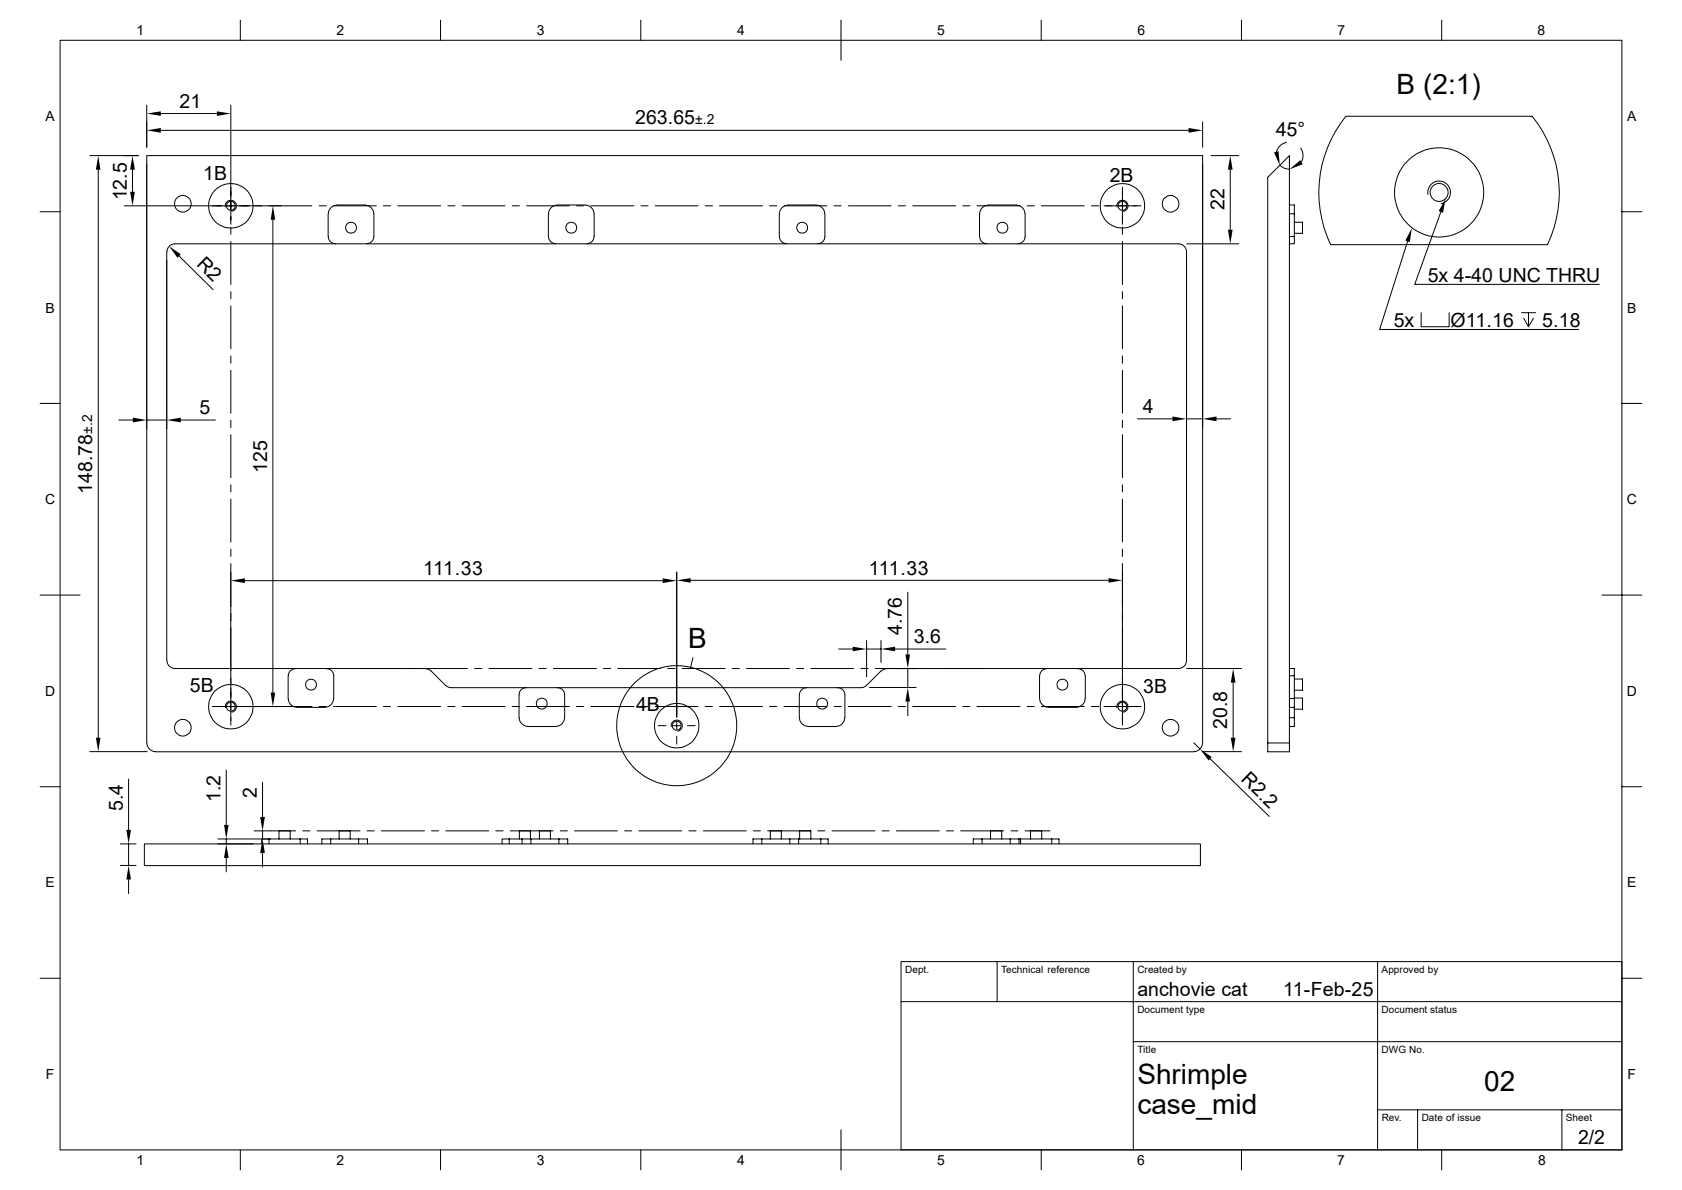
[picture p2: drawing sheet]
<svg xmlns="http://www.w3.org/2000/svg" width="420mm" height="297mm" viewBox="0 0 420 297" stroke-linecap="round" stroke-linejoin="round" font-family="sans-serif">
<g fill="none" stroke="#000" stroke-width=".25">
<path d="M15 10.1h390v276.9h-390zM60 5v5.1M110 5v5.1M160 5v5.1M210 5v10M260 5v5.1M310 5v5.1M360 5v5.1M22.4 38.8h12.2M36.6 26.3v10.5M40.2 32.5h256.6M40.2 28.3h14"/>
<path d="M57.6 26.3v29.7M300.3 30.4v6.4M302.4 38.8h6.9M321.2 35.5a3.4 3.4 0 0 0-2.5 2.4M324.8 37a3.3 3.3 0 0 1 .1 3.4M336.1 29h46.5a30.2 30.2 0 0 1 3.8 32.1h-54.1a30.3 30.3 0 0 1 3.8-32.1zM10 52.9h5M24.5 42.4v141.7M31 51.4h46.9M33.1 42.4v5.5M36.6 41v66M56.3 51.6a1.39 1.39 0 0 1 1.1-1.6 1.39 1.39 0 0 1 1.6 1.1 1.39 1.39 0 0 1-1.1 1.6"/>
<path d="M57.6 56.7v1.8M68.1 54.8v118.1M79.7 51.4h1.8M83.2 51.4h10.8M93.3 53.4a2.24 2.24 0 0 0-2.1-2.2h-7.1a2.24 2.24 0 0 0-2.2 2.2l.1 5.6a1.74 1.74 0 0 0 1.8 1.8M93.3 59a1.74 1.74 0 0 1-1.8 1.8M93.4 53.4v5.6M95.7 51.4h1.8M99.3 51.4h10.7M111.8 51.4h1.8M115.4 51.4h10.7M127.9 51.4h1.8"/>
<path d="M131.5 51.4h10.7M144 51.4h1.7M147.6 51.4h10.7M148.3 53.4a2.24 2.24 0 0 0-2.1-2.2h-7.1a2.24 2.24 0 0 0-2.2 2.2l.1 5.6a1.74 1.74 0 0 0 1.7 1.8M148.3 59a1.74 1.74 0 0 1-1.8 1.8M148.4 53.4v5.6M160 51.4h1.8M163.6 51.4h10.7M176.1 51.4h1.8M179.7 51.4h10.7M192.2 51.4h1.8M194.6 53.4v5.6"/>
<path d="M194.6 59a1.74 1.74 0 0 0 1.8 1.8M194.6 53.4a2.24 2.24 0 0 1 2.2-2.2h7a2.17 2.17 0 0 1 2.1 2.2M195.8 51.4h10.7M206 53.4v5.6a1.74 1.74 0 0 1-1.8 1.8M208.3 51.4h1.7M211.8 51.4h10.7M224.3 51.4h1.8M227.9 51.4h10.7M240.4 51.4h1.8M243.9 51.4h10.8M244.6 53.4v5.6M244.6 59a1.74 1.74 0 0 0 1.8 1.8"/>
<path d="M244.6 53.4a2.24 2.24 0 0 1 2.2-2.2h7a2.24 2.24 0 0 1 2.2 2.2v5.6a1.74 1.74 0 0 1-1.8 1.8M256.5 51.4h1.8M260 51.4h10.7M272.5 51.4h1.8M275.7 51.4h9.2M278.9 51.6a1.39 1.39 0 0 1 1.1-1.6 1.39 1.39 0 0 1 1.6 1.1 1.39 1.39 0 0 1-1.1 1.6M280.3 46.7v9.3M280.3 56.7v1.8M307.2 42.4v14.9M316.5 44.3l5.5-5.5v148.8h-5.5zM319.6 41.3l1.1 .7 1.3 .2M322 51.2h1.2v7.8"/>
<path d="M322 59h1.2M322 53.4h1.2M323.2 59v1.9h-1.2M323.2 55.5h2v2.7h-2M356.6 48.5a2.84 2.84 0 0 1 2.2-3.3 2.84 2.84 0 0 1 3.3 2.3 2.84 2.84 0 0 1-2.2 3.3M359.8 52.9l-6.5 18.1h46.1M405 52.9h5M41.6 62.8v102.1M41.7 62.8a2.02 2.02 0 0 1 2-1.9h250.6a2.02 2.02 0 0 1 2 1.9v102.1a2.02 2.02 0 0 1-2 2h-75.8M44.7 63.9l8.5 8.4M57.6 60.3v10.7M57.6 72.8v1.8"/>
<path d="M57.6 76.3v10.8M280.3 60.3v10.7M280.3 72.8v1.8M280.3 76.3v10.8M296.4 60.9h12.9M351.5 60.2l-7 22h49.7M354.9 78v3.6h6.9v-3.6M379.9 78h3.5M381.7 78v3.6l-1.2-2.2M382.9 79.4l-1.2 2.2M57.6 88.8v1.9M57.6 92.4v10.7"/>
<path d="M280.3 88.8v1.9M280.3 92.4v10.7M10 100.7h5M29.7 104.8h3.5M36.6 104.8h5M45.1 104.8h8.7M57.6 104.9v1.8M57.6 108.5v10.7M280.3 104.9v1.8M280.3 108.5v10.7M284 104.5h8.8M296.3 104.5h4"/>
<path d="M303.8 104.5h3.5M405 100.7h5M57.6 121v1.8M57.6 124.6v10.7M57.6 137.1v1.8M280.3 121v1.8M280.3 124.6v10.7M280.3 137.1v1.8M10 148.5h10M57.6 140.7v40.3M61.2 144.9h104.3M169 142.8v36.2"/>
<path d="M172.4 144.8h104.4M216.4 159.9v9M220 159.9v5.4M226.7 147.8v15.5M280.3 140.7v40.3M400 148.5h10M41.7 164.9a2.02 2.02 0 0 0 2 2h73M53 176.3h24.9M56.3 176.6a1.39 1.39 0 0 1 1.1-1.6 1.39 1.39 0 0 1 1.6 1.1 1.39 1.39 0 0 1-1.1 1.6M73.8 166.9a1.74 1.74 0 0 0-1.8 1.8l-.1 5.6a2.24 2.24 0 0 0 2.2 2.2l7 .1a2.24 2.24 0 0 0 2.2-2.3M79.7 176.3h1.8M81.6 166.9a1.74 1.74 0 0 1 1.7 1.8v5.6"/>
<path d="M83.2 176.3h10.8M95.7 176.3h1.8M99.3 176.3h10.7M106.2 166.9l.8 .2 .6 .4M107.6 167.4l3.6 3.6M111.8 176.3h1.8M115.4 176.3h10.7M118.5 166.9h1.8M122.1 166.9h10.7M127.9 176.3h1.8M129.6 179.1a2.17 2.17 0 0 0 2.2 2.2M131.4 171.6a1.74 1.74 0 0 0-1.8 1.8v5.7"/>
<path d="M131.5 176.3h10.7M134.6 166.9h1.8M138.2 166.9h10.7M139.2 171.6a1.74 1.74 0 0 1 1.8 1.8v5.7M140.9 179.1a2.17 2.17 0 0 1-2.1 2.2M144 176.3h1.7M147.6 176.3h10.7M150.7 166.9h1.8M154.2 166.9h10.8M160 176.3h1.8M163.6 176.3h10.7M166.7 166.9h1.9"/>
<path d="M170.3 166.9h10.7M173 164.1l-.6 2.4M176.1 176.3h1.8M179.7 176.3h10.7M182.8 166.9h1.8M186.4 166.9h10.7M192.2 176.3h1.8M195.8 176.3h10.7M198.9 166.9h1.8M199.6 173.4v5.7M199.6 179.1a2.17 2.17 0 0 0 2.2 2.2M201.4 171.6a1.74 1.74 0 0 0-1.8 1.8"/>
<path d="M202.5 166.9h10.7M208.3 176.3h1.7M209.2 171.6a1.74 1.74 0 0 1 1.8 1.8v5.7M209.4 162h3.5M210.9 179.1a2.17 2.17 0 0 1-2.1 2.2M211.8 176.3h10.7M214.9 166.9h1.9M216.4 162h3.6M217.1 171.6h11.6M220 167.4l-3.9 3.9-1.1 .3h-102.3l-.8-.1-.6-.5M221.4 166.9l-.7 .2-.7 .4M223.5 162h12.7"/>
<path d="M224.3 176.3h1.8M226.7 166.9v4.7M226.7 175.1v3.5M227.9 176.3h10.7M240.4 176.3h1.8M243.9 176.3h10.8M256.5 176.3h1.8M259.6 168.7v5.6M260 176.3h10.7M261.4 166.9a1.74 1.74 0 0 0-1.8 1.8M269.2 166.9a1.81 1.81 0 0 1 1.8 1.8v5.6a2.24 2.24 0 0 1-2.2 2.3l-7-.1a2.17 2.17 0 0 1-2.2-2.2M272.5 176.3h1.8"/>
<path d="M275.7 176.3h9.2M278.9 176.6a1.39 1.39 0 0 1 1.1-1.6 1.39 1.39 0 0 1 1.6 1.1 1.39 1.39 0 0 1-1.1 1.6M296.4 166.9h13.6M307.9 170.4v13.7M322 166.9h1.2v14.4h-1.2M322 176.6h1.2M322 168.7h1.2M322 174.3h1.2M322 179.1h1.2M323.2 169.5h2v2.8h-2M323.2 174.2h2v2.8h-2M10 196.4h5"/>
<path d="M22.4 187.6h14.4M32.1 194.5v12.6M36.6 185.4v-146.6h263.7v146.6M36.7 185.4a2.17 2.17 0 0 0 2.1 2.2M38.8 187.6h259.3M56.5 192.2v13.7M65.6 195.3v8.6M131.8 181.3h7M164.3 181.1h2M167.6 181.4a1.39 1.39 0 0 1 1.1-1.6 1.39 1.39 0 0 1 1.6 1.1 1.39 1.39 0 0 1-1.1 1.6M168.1 181.1h1.8M169 180.2v1.8"/>
<path d="M169 183.8v1.9M171.6 181.1h2M201.8 181.3h7M298.1 185.4l1.6 1.6M300.2 187.6h9.8M300.2 185.4a2.17 2.17 0 0 1-2.1 2.2M302.2 189.4l14.7 14.4M316.5 185.4h5.5M405 196.4h5M30 216h4M30 210.6h4M32.1 210.6v5.4"/>
<path d="M32.1 219.5v3.5M36 210.6h263.7v5.4h-263.7zM54.4 209.4h8.9M54.4 210.6h8.9M56.5 209.4v1.2M56.5 214.1v3.5M63.4 209.4h13.4v1.2M63.4 207.4h10.4M65.3 210.6v-1.2h1.9v1.2M65.6 207.4v2M65.6 212.9v3.5M69.7 207.4v2"/>
<path d="M72.5 207.4v2M75 209.4v1.2M75.6 207.4h1.8M79.2 207.4h10.7M80.4 210.6v-1.2h11.4v1.2M82.6 209.4v1.2M84.7 207.4v2M87.4 207.4v2M89.6 209.4v1.2M91.7 207.4h1.8M95.2 207.4h10.8M107.8 207.4h1.7"/>
<path d="M111.3 207.4h10.7M123.8 207.4h1.8M127.1 209.4h-1.7v1.2M127.1 209.4h14.7v1.2M127.1 209.4v1.2M127.4 207.4h10.7M129.7 207.4v2M130.4 209.4v1.2M132.4 207.4v2M132.6 209.4v1.2M134.7 207.4v2M137.4 207.4v2"/>
<path d="M139.6 209.4v1.2M139.9 207.4h1.8M143.4 207.4h10.8M156 207.4h1.8M159.5 207.4h10.7M172 207.4h1.8M175.6 207.4h10.7M188 210.6v-1.2h18.8v1.2M188.1 207.4h1.8M190.2 209.4v1.2M191.7 207.4h10.8v2M192.3 207.4v2"/>
<path d="M195.1 207.4v2M197.2 209.4v1.2M199.4 209.4v1.2M199.7 207.4v2M204.2 207.4h1.8M205 209.4v1.2M207.8 207.4h10.7M220.2 207.4h1.8M223.8 207.4h10.7M236.3 207.4h1.8M239.9 207.4h10.7M243 210.6v-1.2h21.4v1.2"/>
<path d="M245.2 209.4v1.2M247.3 207.4v2M250.1 207.4v2M252.2 209.4v1.2M252.4 207.4h1.8M254.4 209.4v1.2M254.8 209.4v1.2M256 207.4h6.2M257.3 207.4v2M260.1 207.4v2M262.6 209.4v1.2M10 244.2h5"/>
<path d="M225 250h180M249 240v10M283 260h122M283 240v47M344 240v47M405 240h-180v47M405 244.2h5M344 277h61M354 277v10M390 277v10M60 287v5M110 287v5"/>
<path d="M160 287v5M210 282v10M260 287v5M310 287v5M360 287v5"/>
<circle cx="45.7" cy="50.9" r="2.07"/>
<circle cx="57.6" cy="51.4" r="1.11"/>
<circle cx="57.6" cy="51.4" r="5.5"/>
<circle cx="87.6" cy="56.8" r="1.36"/>
<circle cx="142.6" cy="56.8" r="1.36"/>
<circle cx="200.3" cy="56.8" r="1.36"/>
<circle cx="250.3" cy="56.8" r="1.36"/>
<circle cx="280.3" cy="51.4" r="1.11"/>
<circle cx="280.3" cy="51.4" r="5.5"/>
<circle cx="292.3" cy="50.9" r="2.07"/>
<circle cx="359.3" cy="48" r="2.25"/>
<circle cx="359.3" cy="48" r="11.1"/>
<circle cx="57.6" cy="176.4" r="1.11"/>
<circle cx="57.6" cy="176.4" r="5.5"/>
<circle cx="77.7" cy="170.9" r="1.36"/>
<circle cx="135.3" cy="175.6" r="1.36"/>
<circle cx="205.3" cy="175.6" r="1.36"/>
<circle cx="265.3" cy="170.9" r="1.36"/>
<circle cx="280.3" cy="176.4" r="1.11"/>
<circle cx="280.3" cy="176.4" r="5.5"/>
<circle cx="45.7" cy="181.6" r="2.07"/>
<circle cx="169" cy="181.1" r="1.11"/>
<circle cx="169" cy="181.1" r="5.5"/>
<circle cx="169" cy="181.1" r="15"/>
<circle cx="292.3" cy="181.6" r="2.07"/>
</g>
<g fill="#000">
<path d="M36.6 32.5l3.6-.6v1.2zM36.6 28.3l3.6-.5v1.1zM54.2 27.8l3.4 .5-3.4 .6zM296.8 31.9l3.5 .6-3.5 .6zM318.1 38l1.2-.3 .3 3.6zM24.5 38.8l.6 3.6h-1.2zM32.5 47.9h1.2l-.6 3.5zM33.1 38.8l.6 3.6h-1.2zM68.1 51.4l.6 3.4h-1.1zM306.6 57.3h1.2l-.6 3.6zM307.2 38.8l.6 3.6h-1.2zM322 42.3l2.7-2.3 .6 1z"/>
<path d="M361 49.6l-.7 3.5-1.1-.4zM42.2 61.4l2.9 2.1-.8 .8zM352.5 56.9l-.5 3.5-1.1-.4zM33.2 104.2l3.4 .6-3.4 .6zM41.6 104.8l3.5-.6v1.2zM292.8 103.9l3.5 .6-3.5 .6zM300.3 104.5l3.5-.6v1.2zM57.6 144.9l3.6-.6v1.2zM165.5 144.3l3.5 .6-3.5 .6zM169 144.8l3.4-.5v1.1zM276.8 144.3l3.5 .5-3.5 .6zM67.6 172.9h1.1l-.6 3.4z"/>
<path d="M212.9 161.4l3.5 .6-3.5 .5zM220 162l3.5-.6v1.1zM226.7 171.6l.5 3.5h-1.1zM226.1 163.3h1.1l-.5 3.6zM307.9 166.9l.6 3.5h-1.2zM23.9 184.1h1.2l-.6 3.5zM299.7 187l2.9 2-.8 .8zM307.3 184.1h1.2l-.6 3.5zM32.1 216l.6 3.5h-1.1zM31.6 207.1h1.1l-.6 3.5zM56.5 210.6l.6 3.5h-1.2zM55.9 205.9h1.2l-.6 3.5z"/>
<path d="M65.6 209.4l.5 3.5h-1.1zM65 203.9h1.1l-.5 3.5z"/>
</g>
<g font-size="7">
<text x="348.7" y="23.4">B (2:1)</text>
<text x="171.9" y="161.7">B</text>
<text x="284" y="270.5">Shrimple</text>
<text x="370.6" y="272.3">02</text>
<text x="284" y="278">case_mid</text>
</g>
<g font-size="4.9">
<text x="44.8" y="26.9">21</text>
<text x="158.6" y="31.1">263.65</text>
<text x="318.5" y="33.9" transform="rotate(1 318.5 33.9)">45°</text>
<text x="50.7" y="44.9">1B</text>
<text x="277.1" y="45.4">2B</text>
<text x="31.6" y="50" transform="rotate(-90 31.6 50)">12.5</text>
<text x="305.8" y="52.5" transform="rotate(-90 305.8 52.5)">22</text>
<text x="48.9" y="66.1" transform="rotate(45 48.9 66.1)">R2</text>
<text x="356.5" y="70.3">5x 4-40 UNC THRU</text>
<text x="348" y="81.6">5x</text>
<text x="362.2" y="81.6">Ø11.16</text>
<text x="385.1" y="81.6">5.18</text>
<text x="49.8" y="103.4">5</text>
<text x="285.4" y="103.1">4</text>
<text x="66.7" y="118.1" transform="rotate(-90 66.7 118.1)">125</text>
<text x="23" y="123.3" transform="rotate(-90 23 123.3)">148.78</text>
<text x="105.7" y="143.4">111.33</text>
<text x="217" y="143.4">111.33</text>
<text x="225.2" y="158.5" transform="rotate(-90 225.2 158.5)">4.76</text>
<text x="228.2" y="160.5">3.6</text>
<text x="47.4" y="172.7">5B</text>
<text x="285.5" y="173">3B</text>
<text x="158.8" y="177.4">4B</text>
<text x="306.4" y="182" transform="rotate(-90 306.4 182)">20.8</text>
<text x="309.7" y="194.8" transform="rotate(44 309.7 194.8)">R2.2</text>
<text x="30.7" y="202.4" transform="rotate(-90 30.7 202.4)">5.4</text>
<text x="55.1" y="200.1" transform="rotate(-90 55.1 200.1)">1.2</text>
<text x="64.2" y="199.1" transform="rotate(-90 64.2 199.1)">2</text>
<text x="284" y="248.5">anchovie cat</text>
<text x="320.4" y="248.5">11-Feb-25</text>
<text x="394.1" y="285.6">2/2</text>
</g>
<g font-size="3.5">
<text x="34.1" y="8.8">1</text>
<text x="84.1" y="8.8">2</text>
<text x="134" y="8.8">3</text>
<text x="184.1" y="8.8">4</text>
<text x="234" y="8.7">5</text>
<text x="284" y="8.8">6</text>
<text x="334" y="8.8">7</text>
<text x="383.9" y="8.8">8</text>
<text x="11.4" y="30.2">A</text>
<text x="173.6" y="31.1">±.2</text>
<text x="406.3" y="30.2">A</text>
<text x="11.4" y="78">B</text>
<text x="406.3" y="78">B</text>
<text x="23" y="108.3" transform="rotate(-90 23 108.3)">±.2</text>
<text x="11.2" y="125.8">C</text>
<text x="406.2" y="125.8">C</text>
<text x="11.2" y="173.7">D</text>
<text x="406.2" y="173.7">D</text>
<text x="11.4" y="221.5">E</text>
<text x="406.3" y="221.5">E</text>
<text x="11.5" y="269.3">F</text>
<text x="406.4" y="269.3">F</text>
<text x="34.1" y="290.8">1</text>
<text x="84" y="290.8">2</text>
<text x="134" y="290.7">3</text>
<text x="184" y="290.8">4</text>
<text x="234" y="290.7">5</text>
<text x="284" y="290.7">6</text>
<text x="333.9" y="290.7">7</text>
<text x="384" y="290.7">8</text>
</g>
<g font-size="2.5">
<text x="226" y="242.8">Dept.</text>
<text x="250" y="242.8">Technical reference</text>
<text x="284" y="242.8">Created by</text>
<text x="345" y="242.8">Approved by</text>
<text x="284" y="252.8">Document type</text>
<text x="345" y="252.8">Document status</text>
<text x="284" y="262.8">Title</text>
<text x="345" y="262.8">DWG No.</text>
<text x="345" y="279.8">Rev.</text>
<text x="355" y="279.8">Date of issue</text>
<text x="391" y="279.8">Sheet</text>
</g>
</svg>
